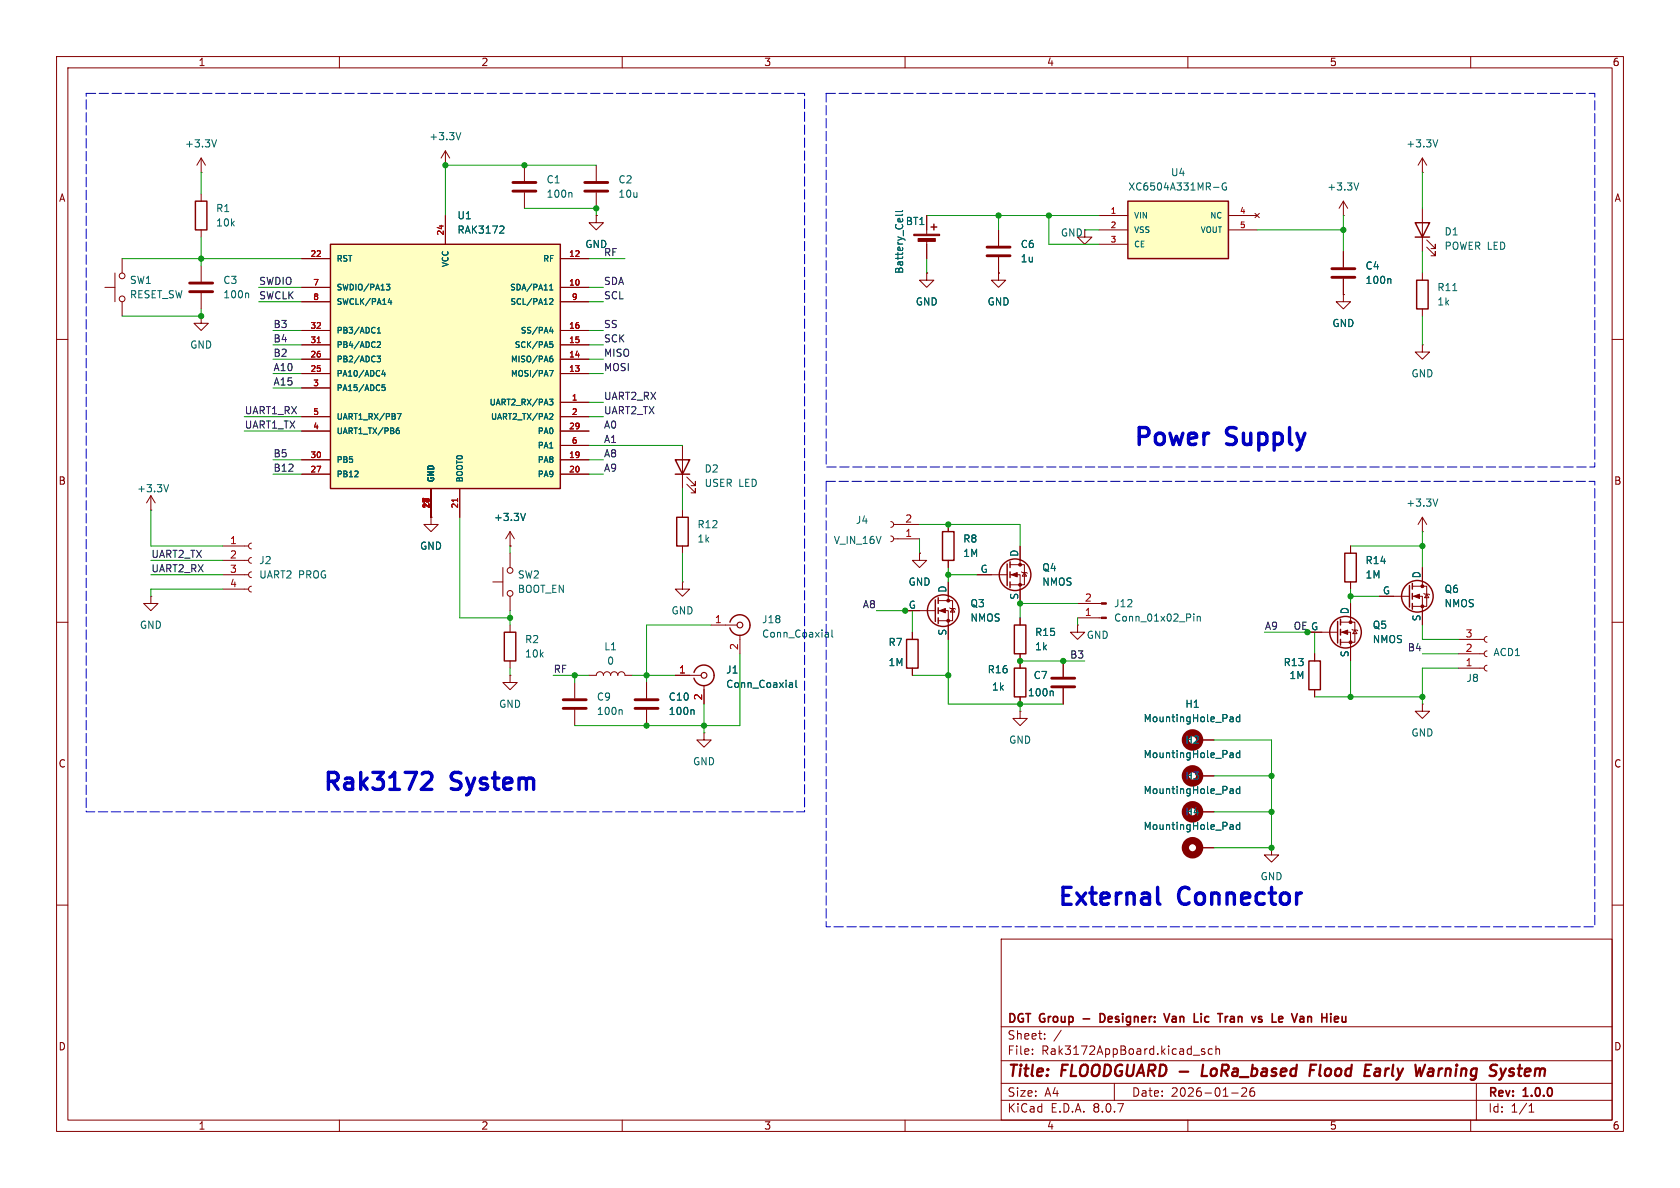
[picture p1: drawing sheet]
<svg xmlns="http://www.w3.org/2000/svg" width="297mm" height="210mm" viewBox="0 0 297 210" stroke-linecap="round" stroke-linejoin="round" font-family="sans-serif">
<g fill="none" stroke="#840000" stroke-width=".18">
<path d="M10 10h277v190h-277zM12 12h273v186h-273zM60 10v2M110 10v2M160 10v2M210 10v2M260 10v2M35.6 30.5h.1M35.6 27.9v2.6M35.6 34.3v1.3M35.6 27.9l-.8 1.3M35.6 27.9l.7 1.3"/>
<path d="M78.7 29.2h.1M78.7 26.7l-.7 1.2M78.7 26.7v2.5M78.7 26.7l.8 1.2M105.4 38.1v1.3h1.3l-1.3 1.2-1.3-1.2h1.3M105.4 38.1h.1M163.8 38.1v3.3M35.6 40.6v1.3M35.6 47v2.8M35.6 51.8v2.8M163.8 48.3v1.2h1.3l-1.3 1.3-1.2-1.3h1.2M163.8 48.3h.1"/>
<path d="M163.8 42.4v3.3M176.5 48.3v1.2h1.3l-1.3 1.3-1.2-1.3h1.2M176.5 48.3h.1M176.5 40.6v2.8M176.5 45.5v2.8M191.8 40.6v1.3h1.2l-1.2 1.3-1.3-1.3h1.3M10 60h2M285 60h2M26.7 90.2h.1M26.7 87.6l-.8 1.3M26.7 87.6v2.6M26.7 87.6l.7 1.3"/>
<path d="M39.4 99.1h4.5M39.4 96.5h4.5M44.4 98.6l-.3 .1-.2 .4 .2 .3 .3 .2M44.4 96l-.3 .2-.2 .3 .2 .4 .3 .1M76.2 91.4v1.3h1.3l-1.3 1.3-1.3-1.3h1.3M76.2 91.4h.1M90.2 96.5h.1M90.2 94l-.8 1.3M90.2 94v2.5M90.2 97.8v2.5M90.2 94l.7 1.3M162.6 97.8v1.3h1.2l-1.2 1.2-1.3-1.2h1.3"/>
<path d="M162.6 97.8h.1M167.6 92.7v1.3M167.6 99.1v1.2M10 110h2M39.4 104.1h4.5M39.4 101.6h4.5M44.4 103.6l-.3 .2-.2 .3 .2 .4 .3 .1M44.4 101.1l-.3 .1-.2 .4 .2 .4 .3 .1M87.1 102.9h1.8M88.9 100.3v5.1M90.2 119.4v1.3h1.2l-1.2 1.2-1.3-1.2h1.3M90.2 119.4h.1"/>
<path d="M90.2 105.4v2.6M90.2 110.5v1.3M90.2 116.8v1.3M104.1 119.4h1.3a.64 .64 0 0 1 .6-.7 .64 .64 0 0 1 .7 .7 .64 .64 0 0 1 .6-.7 .64 .64 0 0 1 .6 .7 .64 .64 0 0 1 .7-.7 .64 .64 0 0 1 .6 .7 .64 .64 0 0 1 .7-.7 .64 .64 0 0 1 .6 .7h1.3M120.6 102.9v1.2h1.3l-1.3 1.3-1.2-1.3h1.2M120.6 102.9h.1M180.3 116.8v1.3M231.1 111.8h5.4M237 111.8h1.8v5M237 110h2.5v3.5h-2.5M238.8 106.7v3.3M239 111.3l.1 .1h.8l.1 .1"/>
<path d="M239.5 111.4l.4 .6h-.8zM285 110h2M101.6 120.7v2.7M101.6 125.5v2.8M114.3 120.7v2.7M114.3 125.5v2.8M124.5 129.5v1.3h1.2l-1.2 1.3-1.3-1.3h1.3M124.5 129.5h.1M180.3 123.2v1.3M212.1 149.9h2.5M212.1 143.5h2.5M224.8 149.9v1.2h1.3l-1.3 1.3-1.3-1.3h1.3"/>
<path d="M224.8 149.9h.1M10 160h2M177 166h108v32h-108zM285 160h2M60 198v2M110 198v2M160 198v2M177 194.5h108M177 191.5h108M177 187.5h108M177 181.5h108M182.5 186.3v.1"/>
<path d="M182.5 185.5v.1M184.7 183.6v.1M184.7 182.8v.1M187.6 182.1l-1.3 2M197 191.5v3M210 198v2M213 185.5l-.4-.1-.2 .2 .1 .2 .5 .2v.3h-.6M214.3 185.5l-.4-.1-.3 .3v.4l.1 .2h.6M215 185.5l.2-.1 .3 .1 .1 .9M215 184.9v1.5M217.7 193.2h1.2M219.5 192.4l.6-.1 .2 .1 .1 .3-.9 1.1h.9"/>
<path d="M221.7 192.3a.59 .59 0 0 0-.7 .6v.6l.1 .2 .4 .1 .2-.1 .1-.5-.1-.3h-.5l-.2 .3M260 198v2M261 191.5v6.5M270.3 196.6h.9M270.3 195.5l.4-.4v1.5"/>
<circle cx="90.2" cy="100.8" r=".51"/>
<circle cx="90.2" cy="104.9" r=".51"/>
</g>
<path d="M212.7 188.2l-.3 2h1M231.6 189.2h.7M231.7 188.2h1M243.8 188.9l-.6 .1M243.8 189.4h-.5a.4 .4 0 0 0-.3 .4 .4 .4 0 0 0 .2 .4l.7-.1M252.5 190.1l.1 .1 .7-.1M252.6 189l.2-.1 .6 .1-.1 1.2M253.4 189.4l-.9 .1M267.6 189.9l-.3 .3-.6-.1M267.6 189a.49 .49 0 0 0-.8 .3l.1 .1 .7 .2" fill="none" stroke="#840000" stroke-width=".4"/>
<path d="M195.2 179.4l-.4-.2h-.3v1.5h.3l.4-.2M205.8 179.2l.5 1.5 .5-1.5M212.3 179.2v.1M212.3 179.7v1M213.1 179.8v.7M218 179.7l-.4 .1M224.9 179.2v1.5M228.3 179.2l.5 1.5M237.9 179.7v1M218.1 180.1h-.4a.29 .29 0 0 0-.2 .3 .29 .29 0 0 0 .2 .3h.4M237.9 180.5l-.2 .2" fill="none" stroke="#840000" stroke-width=".3"/>
<g fill="none" stroke="#840000" stroke-width=".25">
<path d="M34.5 35.6h2.1v5h-2.1zM165.1 39.6v1M164.6 40.1h1M166.6 94h2.1v5.1h-2.1zM89.2 111.8h2v5h-2zM179.3 118.1h2.1v5.1h-2.1zM236.5 109.9v3.8M237 109.5v1M237 111.3v1M237 113v1"/>
<circle cx="237.9" cy="111.8" r="2.79"/>
</g>
<g fill="#840000" stroke="#840000" stroke-width=".18">
<path d="M237.2 111.8l1.1-.4v.7z"/>
<path d="M161.5 41.4h4.6v.3h-4.6z"/>
<path d="M162.3 42.2h3.1v.5h-3.1z"/>
<circle cx="238.8" cy="113.5" r=".25"/>
<circle cx="238.8" cy="110" r=".25"/>
</g>
<g fill="none" stroke="#006464" stroke-width=".18">
<path d="M38.3 24.7l-.4 1.3M81.5 23.4l-.5 1.3M159.6 37.9l-.2 .2h-1.1M159.6 37.2l-.2 .2h-1.1M43.8 51.8l.2 .2v.6M29.8 85.7l-.4 1.2M92.9 90.7l-.4 1.3M109.8 125.5l.2 .1v.7M122.5 125.5l.2 .1v.7M217.6 139.4h.2l.2 .2v.7M218 139.7l-.4 .1M219.2 139v1.3"/>
<path d="M219.2 139.5l-.4-.1-.2 .3 .1 .5h.5M217.6 145.8h.2l.2 .2v.6M218 146.6h-.4M218 146.1h-.4M218 140.2l-.4 .1M219.2 145.8h-.4l-.2 .2 .1 .6h.5M219.2 145.4v1.2"/>
</g>
<path d="M33.5 51.6h4.1M33.5 50h4.1M174.5 45.2h4.1M174.5 43.7h4.1M99.6 125.2h4M99.6 123.7h4M112.3 125.2h4M112.3 123.7h4" fill="none" stroke="#840000" stroke-width=".51"/>
<g fill="none" stroke="#840000" stroke-width="1.3">
<circle cx="210.8" cy="143.5" r="1.27"/>
<circle cx="210.8" cy="149.9" r="1.27"/>
</g>
<path d="M199.4 35.6h17.8v10.1h-17.8z" fill="#ffffc2"/>
<g fill="none" stroke="#840000" stroke-width=".25">
<path d="M199.4 35.6h17.8v10.1h-17.8zM250.2 39.4h2.5l-1.2 2.5zM250.2 41.9h2.5M250.4 49.5h2.1v5.1h-2.1zM119.4 81.3h2.5l-1.3 2.5zM119.4 83.8h2.5M119.6 91.4h2.1v5.1h-2.1zM178.1 99.7v3.8M178.6 99.3v1M237.7 97.8h2.1v5.1h-2.1zM122.7 118.9a1.82 1.82 0 0 1 2.8-1 1.82 1.82 0 0 1 0 3 1.82 1.82 0 0 1-2.8-1M129 110a1.82 1.82 0 0 1 2.8-1 1.82 1.82 0 0 1 0 3 1.82 1.82 0 0 1-2.8-1"/>
<path d="M160.3 113h2v5.1h-2zM165.4 106v3.9M165.9 105.7v1M165.9 107.4v1.1M165.9 109.2v1M178.6 101.1v1M178.6 102.9v1M179.3 110.5h2.1v5.1h-2.1zM231.4 116.8h2v5.1h-2zM249.2 103.5v3.8M249.7 103.1v1M249.7 104.9v1"/>
<path d="M249.7 106.7v1"/>
<circle cx="166.8" cy="107.9" r="2.79"/>
<circle cx="179.5" cy="101.6" r="2.79"/>
<circle cx="250.6" cy="105.4" r="2.79"/>
</g>
<g fill="none" stroke="#840000" stroke-width=".18">
<path d="M92.7 29.2v2.8M92.7 34v2.8M194.3 38.1h5.1M217.2 38.1h5M221.9 37.7l.7 .8M222.6 37.7l-.7 .8M237.5 38.1h.1M237.5 35.6l-.8 1.2M237.5 35.6v2.5M237.5 35.6l.8 1.2M251.5 30.5h.1M251.5 27.9l-.8 1.3"/>
<path d="M251.5 27.9v2.6M251.5 36.8v7.7M251.5 27.9l.7 1.3M194.3 40.6h5.1M194.3 43.2h5.1M217.2 40.6h5M237.5 52.1v1.2h1.3l-1.3 1.3-1.3-1.3h1.3M237.5 52.1h.1M237.5 44.5v2.7M237.5 49.3v2.8M251.5 48.3v1.2M251.5 54.6v1.3"/>
<path d="M252.2 43.7l1.5 1.5v-.7v.7h-.7M252.2 42.4l1.5 1.5v-.7v.7h-.7M120.6 78.7v7.7M251.5 61v1.2h1.2l-1.2 1.3-1.3-1.3h1.3M251.5 61h.1M120.6 90.2v1.2M120.6 96.5v1.3M121.4 85.6l1.5 1.5v-.7v.7h-.7M121.4 84.3l1.5 1.6v-.8v.8h-.7M157.5 92.2l.3 .2 .2 .3-.2 .4-.3 .1M157.5 94.7l.3 .2 .2 .4-.2 .3-.3 .2M158 92.7h4.6"/>
<path d="M158 95.3h4.6M178.6 99.8h2.5v3.6h-2.5M180.3 96.5v3.3M238.8 96.5v1.3M251.5 94h.1M251.5 91.4v2.6M251.5 91.4l-.8 1.3M251.5 91.4l.7 1.3M26.7 105.4v1.3h1.2l-1.2 1.3-1.3-1.3h1.3M26.7 105.4h.1M119.4 119.4h4.6M125.7 110.5h4.6"/>
<path d="M130.8 112.3v3.3M160 108h5.4M161.3 111.8v1.2M161.3 118.1v1.3M165.9 108h1.7v5M165.9 106.2h2.5v3.5h-2.5M167.6 102.9v3.3M167.9 107.4l.1 .2h.8l.1 .1M168.4 107.6l.4 .6h-.8zM172.7 101.6h5.4M178.6 101.6h1.7v5.1M180.3 109.2v1.3"/>
<path d="M180.3 115.6v1.2M180.6 101.1l.1 .1h.8l.1 .1M181.1 101.2l.4 .7h-.8zM188 116.8v2.8M190.5 110.5v1.3h1.3l-1.3 1.2-1.3-1.2h1.3M190.5 110.5h.1M190.5 106.7h4.2M190.5 109.2h4.2M232.4 115.6v1.2M238.8 102.9v1.2M243.8 105.4h5.4M249.7 105.4h1.8v5.1"/>
<path d="M249.7 103.6h2.5v3.6h-2.5M251.5 100.3v3.3M251.7 104.9l.1 .1h.8l.1 .2M252.2 105l.4 .7h-.8zM257.8 113h4.6M257.8 115.6h4.6M257.8 118.1h4.6M262.9 112.5l-.4 .2-.1 .3 .1 .4 .4 .1M262.9 115.1l-.4 .1-.1 .4 .1 .3 .4 .2M262.9 117.6l-.4 .2-.1 .3 .1 .4 .4 .1M124.5 121.2v3.3M180.3 125.7v1.3h1.3l-1.3 1.3-1.2-1.3h1.2"/>
<path d="M180.3 125.7h.1M188 121.7v2.8M212.1 130.8h2.5M212.1 137.2h2.5M232.4 121.9v1.3M251.5 124.5v1.2h1.2l-1.2 1.3-1.3-1.3h1.3M251.5 124.5h.1"/>
</g>
<g fill="none" stroke="#006464" stroke-width=".18">
<path d="M100.9 34l.2 .2v.7M214.5 33.1h1M216.8 32.4a.59 .59 0 0 0-.8 .6 .59 .59 0 0 0 .8 .5v-.4h-.2M240.2 32.3l-.4 1.3M254.2 24.7l-.4 1.3M245.7 49.3l.2 .1v.7M256.8 51.4h.8M254.2 88.2l-.4 1.3M146 111.8h.4l.1 .8M146.5 112.6h-.5M146.5 112.1h-.5M147.1 111.4v1.1l.1 .1"/>
<path d="M211.1 108.5v.2M211.1 109v.8M211.7 109v.8M211.7 109.1l.1-.1h.3l.1 .8M139.7 120.7h.4v.8M140.1 121.5h-.4M140.1 121h-.4M140.7 120.3v1l.2 .2M186 122.2l.2 .1v.7M217.6 126.7h.2l.2 .2v.7M217.6 133.1h.2l.2 .2v.6M218 127.5l-.4 .1"/>
<path d="M218 127l-.4 .1M218 133.9h-.4M218 133.4h-.4M219.2 126.8l-.4-.1-.2 .3 .1 .5h.5M219.2 126.3v1.3M219.2 132.7v1.2M219.2 133.1h-.4l-.2 .2 .1 .6h.5"/>
</g>
<g fill="none" stroke="#840000" stroke-width=".2">
<circle cx="124.5" cy="119.4" r=".51"/>
<circle cx="130.8" cy="110.5" r=".51"/>
</g>
<g fill="#840000" stroke="#840000" stroke-width=".18">
<path d="M194.7 106.6h.9v.2h-.9z"/>
<path d="M194.7 109.1h.9v.2h-.9z"/>
<path d="M178.8 101.6l1-.4v.8z"/>
<path d="M166.1 108l1-.4v.7z"/>
<path d="M249.9 105.4l1.1-.4v.8z"/>
<circle cx="180.3" cy="103.4" r=".25"/>
<circle cx="180.3" cy="99.8" r=".25"/>
<circle cx="167.6" cy="109.7" r=".25"/>
<circle cx="167.6" cy="106.2" r=".25"/>
<circle cx="251.5" cy="107.2" r=".25"/>
<circle cx="251.5" cy="103.6" r=".25"/>
</g>
<g fill="none" stroke="#840000" stroke-width="1.3">
<circle cx="210.8" cy="130.8" r="1.27"/>
<circle cx="210.8" cy="137.2" r="1.27"/>
</g>
<path d="M90.7 33.8h4M90.7 32.3h4M235.5 49h4M235.5 47.5h4M185.9 119.9h4.1M185.9 121.4h4.1" fill="none" stroke="#840000" stroke-width=".51"/>
<path d="M58.4 43.2h40.7v43.2h-40.7z" fill="#ffffc2"/>
<path d="M58.4 43.2h40.7v43.2h-40.7z" fill="none" stroke="#840000" stroke-width=".25"/>
<g fill="none" stroke="#840000" stroke-width=".18">
<path d="M78.7 38.1v5.1M105.4 38.1h.1M105.4 29.2v2.8M105.4 34v2.8M163.8 38.1v2.5M18.5 50.8h1.8M20.3 48.3v5M21.6 45.7v2.6M21.6 53.3v2.6M35.6 55.9v1.3h1.2l-1.2 1.2-1.3-1.2h1.3M35.6 55.9h.1M53.3 50.8h5.1"/>
<path d="M53.3 45.7h5.1M53.3 58.4h5.1M53.3 53.3h5.1M99.1 50.8h5M99.1 45.7h5M99.1 58.4h5M99.1 53.3h5M163.8 48.3h.1M163.8 43.2v2.5M176.5 48.3h.1M176.5 40.6v2.8M176.5 45.5v2.8"/>
<path d="M237.5 52.1h.1M237.5 44.5v2.7M237.5 49.3v2.8M53.3 66h5.1M53.3 63.5h5.1M53.3 61h5.1M53.3 73.7h5.1M53.3 76.2h5.1M53.3 68.6h5.1M99.1 71.1h5M99.1 66h5M99.1 63.5h5"/>
<path d="M99.1 61h5M99.1 73.7h5M99.1 76.2h5M99.1 78.7h5M53.3 81.3h5.1M53.3 83.8h5.1M76.2 91.4h.1M76.2 86.4v5M81.3 86.4v5M90.2 96.5h.1M99.1 81.3h5M99.1 83.8h5"/>
<path d="M162.6 97.8h.1M167.6 92.7v1.3M167.6 99.1v1.2M180.3 96.5v2.6M238.8 96.5v1.3M119.4 119.4h2.5M160 108h2.6M161.3 111.8v1.2M161.3 118.1v1.3M167.6 102.9v2.5M167.6 110.5v2.5M172.7 101.6h2.6"/>
<path d="M180.3 104.1v2.6M180.3 109.2v1.3M180.3 115.6v2.5M188 116.8v2.8M231.1 111.8h2.6M232.4 115.6v1.2M238.8 102.9v1.2M238.8 106.7v2.5M238.8 114.3v2.5M243.8 105.4h2.6M251.5 100.3v2.6M251.5 108v2.5"/>
<path d="M114.3 120.7v2.7M114.3 125.5v2.8M124.5 121.9v2.6M180.3 123.2v1.3M188 121.7v2.8M212.1 130.8h2.5M212.1 137.2h2.5M232.4 121.9v1.3M212.1 149.9h2.5M212.1 143.5h2.5"/>
<circle cx="21.6" cy="52.8" r=".51"/>
<circle cx="21.6" cy="48.8" r=".51"/>
</g>
<g fill="none" stroke="#006464" stroke-width=".18">
<path d="M88.9 39.9l.2 .3-.1 .3-.7 .7h.8M159.6 37.9l-.2 .2h-1.1M159.6 37.2l-.2 .2h-1.1M66.7 58.9h.6M66.7 58.2l.3-.3v1M68.3 50.2h.6l-.3 .4 .3 .1v.4l-.2 .2h-.3M68.9 52.7l-.3 .8h.7M69.1 53.1v.7M97.2 52.9l.4-.1 .2 .3-.7 .7h.7M97.2 51.3h.6M97.2 50.5l.3-.3v1.1M97.4 57.8l-.2 .7h.6"/>
<path d="M97.7 58.2v.7M245.7 49.3l.2 .1v.7M66.6 62.9h.7l-.4 .4 .3 .1v.5h-.5M66.7 60.5l.4-.1 .2 .3-.7 .7h.7M67.8 65.4l-.3 .8h.6M68 65.8v.7M68.1 68h-.5l-.1 .5h.5l.1 .4-.2 .1-.4-.1M70.1 76.1l.3-.1 .2 .2-.1 .4h-.4M70.2 73.1h.7l-.4 1M70.5 75.6l-.3 .1-.1 .2M97.1 70.6h.7l-.4 .4h.3l.1 .4-.2 .2h-.3M97.1 65.5h.7l-.4 1"/>
<path d="M97.2 60.8h.4l.2 .2-.1 .4h-.5M97.2 60.4h.5M97.3 63.4l.3-.1 .2 .2-.1 .4h-.4M97.3 73.1l.4 .1 .1 .2-.7 .7h.7M97.7 62.9l-.4 .1M92.9 90.7l-.4 1.3M122.5 125.5l.2 .1v.7M139.7 120.7h.4v.8M140.1 121.5h-.4M140.1 121h-.4M140.7 120.3v1l.2 .2M186 122.2l.2 .1v.7"/>
<path d="M217.6 126.7h.2l.2 .2v.7M217.6 133.1h.2l.2 .2v.6M217.6 139.4h.2l.2 .2v.7M218 139.7l-.4 .1M218 127.5l-.4 .1M218 127l-.4 .1M218 133.9h-.4M218 133.4h-.4M219.2 126.3v1.3M219.2 132.7v1.2M219.2 139v1.3M219.2 126.8l-.4-.1-.2 .3 .1 .5h.5"/>
<path d="M219.2 133.1h-.4l-.2 .2 .1 .6h.5M219.2 139.5l-.4-.1-.2 .3 .1 .5h.5M217.6 145.8h.2l.2 .2v.6M218 146.6h-.4M218 146.1h-.4M218 140.2l-.4 .1M219.2 145.8h-.4l-.2 .2 .1 .6h.5M219.2 145.4v1.2"/>
</g>
<path d="M56.1 60.6h.6M80.9 88.1v.6" fill="none" stroke="#a90000" stroke-width=".18"/>
<path d="M103.4 33.8h4M103.4 32.3h4" fill="none" stroke="#840000" stroke-width=".51"/>
<path d="M74.8 136.7l.3-.2h.7a.81 .81 0 0 1 .4 1.3l-1.7 1.7h1.8M204.6 156.9v2.5l.2 .3 .3 .2" fill="none" stroke="#0000c2" stroke-width=".6"/>
<path d="M15.2 16.5h127v127h-127zM146 16.5h135.9v66.1h-135.9zM146 85.1h135.9v78.7h-135.9z" fill="none" stroke="#0000c2" stroke-width=".18" stroke-dasharray="1.7 .6"/>
<g fill="none" stroke="#009600" stroke-width=".18">
<path d="M35.6 30.5v3.8M92.7 36.8h12.7v1.3M105.4 29.2h-26.7v8.9M163.8 38.1h30.5M176.5 38.1v2.5M185.4 38.1v5.1h8.9M237.5 38.1v6.4M251.5 30.5v6.3M21.6 45.7h31.7M35.6 41.9v5.1M35.6 54.6v1.3h-14M45.7 50.8h7.6"/>
<path d="M45.7 53.3h7.6M48.3 58.4h5M104.1 58.4h2.6M104.1 45.7h6.4M104.1 50.8h2.6M104.1 53.3h2.6M163.8 45.7v2.6M191.8 40.6h2.5M222.2 40.6h15.3M251.5 44.5v3.8M251.5 55.9v5.1M43.2 73.7h10.1"/>
<path d="M43.2 76.2h10.1M48.3 61h5M48.3 66h5M48.3 68.6h5M48.3 63.5h5M104.1 78.7h16.5M104.1 73.7h2.6M104.1 61h2.6M104.1 66h2.6M104.1 63.5h2.6M104.1 71.1h2.6M26.7 99.1h12.7"/>
<path d="M26.7 90.2v6.3h12.7M48.3 83.8h5M48.3 81.3h5M81.3 91.4v17.8h8.9M90.2 96.5v1.3M104.1 83.8h2.6M104.1 81.3h2.6M120.6 86.4v3.8M120.6 97.8v5.1M162.6 92.7h17.7v3.8M162.6 95.3v2.5M238.8 96.5h12.7"/>
<path d="M251.5 94v6.3M26.7 101.6h12.7M39.4 104.1h-12.7v1.3M90.2 108v2.5M90.2 118.1v1.3M97.8 119.4h6.3M101.6 119.4v1.3M111.8 119.4h7.6M125.7 110.5h-11.4v10.2M130.8 115.6v12.7h-29.2M154.9 108h5.1M161.3 119.4h6.3"/>
<path d="M161.3 108v3.8M167.6 101.6h5.1M167.6 100.3v2.6M167.6 113v11.5h20.4M180.3 116.8h11.5M190.5 109.2v1.3M190.5 106.7h-10.2v2.5M223.5 111.8h7.6M232.4 111.8v3.8M238.8 105.4h5M238.8 104.1v2.6M238.8 116.8v6.4"/>
<path d="M251.5 110.5v2.5h6.3M251.5 115.6h6.3M257.8 118.1h-6.3v6.4M124.5 124.5v5M180.3 124.5v1.2M214.6 137.2h10.2M214.6 130.8h10.2v19.1h-10.2M232.4 123.2h19.1M214.6 143.5h10.2"/>
</g>
<g fill="#009600" stroke="#009600" stroke-width=".18">
<circle cx="114.3" cy="128.3" r=".46"/>
<circle cx="114.3" cy="119.4" r=".46"/>
<circle cx="101.6" cy="119.4" r=".46"/>
<circle cx="90.2" cy="109.2" r=".46"/>
<circle cx="124.5" cy="128.3" r=".46"/>
<circle cx="180.3" cy="106.7" r=".46"/>
<circle cx="180.3" cy="116.8" r=".46"/>
<circle cx="180.3" cy="124.5" r=".46"/>
<circle cx="160" cy="108" r=".46"/>
<circle cx="167.6" cy="101.6" r=".46"/>
<circle cx="167.6" cy="92.7" r=".46"/>
<circle cx="167.6" cy="119.4" r=".46"/>
<circle cx="224.8" cy="149.9" r=".46"/>
<circle cx="224.8" cy="143.5" r=".46"/>
<circle cx="224.8" cy="137.2" r=".46"/>
<circle cx="188" cy="116.8" r=".46"/>
<circle cx="176.5" cy="38.1" r=".46"/>
<circle cx="238.8" cy="105.4" r=".46"/>
<circle cx="185.4" cy="38.1" r=".46"/>
<circle cx="237.5" cy="40.6" r=".46"/>
<circle cx="35.6" cy="55.9" r=".46"/>
<circle cx="35.6" cy="45.7" r=".46"/>
<circle cx="251.5" cy="96.5" r=".46"/>
<circle cx="231.1" cy="111.8" r=".46"/>
<circle cx="251.5" cy="123.2" r=".46"/>
<circle cx="238.8" cy="123.2" r=".46"/>
<circle cx="105.4" cy="36.8" r=".46"/>
<circle cx="92.7" cy="29.2" r=".46"/>
<circle cx="78.7" cy="29.2" r=".46"/>
</g>
<g font-size="4.2" fill="#0000c2">
<text x="200.1" y="79.6">Power</text>
<text x="216.9" y="79.6">Supply</text>
<text x="56.7" y="140.6">Rak3172</text>
<text x="79.8" y="140.6">System</text>
<text x="186.6" y="160.9">External</text>
<text x="208.4" y="160.9">Connector</text>
</g>
<g font-size="2.8" fill="#840000">
<text x="178" y="190.9">Title:</text>
<text x="187.7" y="190.9">FLOODGUARD -</text>
<text x="214.1" y="190.9">LoRa_based</text>
<text x="234" y="190.9">Flood</text>
<text x="244.5" y="190.9">Early</text>
<text x="254.2" y="190.9">Warning</text>
<text x="268.3" y="190.9">System</text>
</g>
<g font-size="2.1" fill="#840000">
<text x="178" y="184">Sheet:</text>
<text x="178" y="181.2">DGT</text>
<text x="183.9" y="181.2">Group</text>
<text x="192.1" y="181.2">-</text>
<text x="195.7" y="181.2">Designer:</text>
<text x="207.8" y="181.2">Van</text>
<text x="213.6" y="181.2">Lic</text>
<text x="218.5" y="181.2">Tran</text>
<text x="225.1" y="181.2">vs</text>
<text x="229.2" y="181.2">Le</text>
<text x="233.4" y="181.2">Van</text>
<text x="178" y="186.7">File:</text>
<text x="184.1" y="186.7">Rak3172AppBoard.kicad_sch</text>
<text x="178" y="196.9">KiCad</text>
<text x="178" y="194.1">Size:</text>
<text x="184.7" y="194.1">A4</text>
<text x="185.7" y="196.9">E.D.A.</text>
<text x="193.3" y="196.9">8.0.7</text>
<text x="200" y="194.1">Date:</text>
<text x="207" y="194.1">2026-01-26</text>
<text x="263" y="194.3">Rev:</text>
<text x="263" y="196.9">Id:</text>
<text x="267.1" y="196.9">1/1</text>
<text x="269.4" y="194.3">1.0.0</text>
</g>
<g font-size="1.8" fill="#840000">
<text x="35" y="11.9">1</text>
<text x="85" y="11.9">2</text>
<text x="135" y="11.9">3</text>
<text x="185" y="11.9">4</text>
<text x="235" y="11.9">5</text>
<text x="285" y="11.9">6</text>
<text x="10.3" y="35.9">A</text>
<text x="285.3" y="35.9">A</text>
<text x="10.3" y="85.9">B</text>
<text x="285.3" y="85.9">B</text>
<text x="10.3" y="135.9">C</text>
<text x="285.3" y="135.9">C</text>
<text x="10.3" y="185.9">D</text>
<text x="285.3" y="185.9">D</text>
<text x="35" y="199.9">1</text>
<text x="85" y="199.9">2</text>
<text x="135" y="199.9">3</text>
<text x="185" y="199.9">4</text>
<text x="235" y="199.9">5</text>
<text x="285" y="199.9">6</text>
</g>
<g font-size="1.8" fill="#006464">
<text x="32.6" y="26.3">+3.3V</text>
<text x="75.8" y="25">+3.3V</text>
<text x="248.5" y="26.3">+3.3V</text>
<text x="96.5" y="32.6">C1</text>
<text x="96.5" y="35.2">100n</text>
<text x="109.2" y="32.6">C2</text>
<text x="109.2" y="35.2">10u</text>
<text x="199.4" y="33.9">XC6504A331MR-G</text>
<text x="206.9" y="31.3">U4</text>
<text x="234.5" y="33.9">+3.3V</text>
<text x="38.1" y="37.7">R1</text>
<text x="38.1" y="40.2">10k</text>
<text x="80.8" y="39">U1</text>
<text x="80.8" y="41.5">RAK3172</text>
<text x="160" y="40">BT1</text>
<text x="255.3" y="41.8">D1</text>
<text x="103.4" y="44">GND</text>
<text x="106.7" y="45.4">RF</text>
<text x="180.3" y="44">C6</text>
<text x="180.3" y="46.6">1u</text>
<text x="187.4" y="42">GND</text>
<text x="241.3" y="47.9">C4</text>
<text x="255.3" y="44.4">POWER LED</text>
<text x="22.9" y="50.4">SW1</text>
<text x="22.9" y="52.9">RESET_SW</text>
<text x="39.4" y="50.4">C3</text>
<text x="39.4" y="52.9">100n</text>
<text x="159.9" y="48.5" transform="rotate(-90 159.9 48.5)">Battery_Cell</text>
<text x="241.3" y="50.4">100n</text>
<text x="254" y="51.7">R11</text>
<text x="161.8" y="54.2">GND</text>
<text x="174.5" y="54.2">GND</text>
<text x="235.5" y="58">GND</text>
<text x="254" y="54.2">1k</text>
<text x="33.5" y="61.8">GND</text>
<text x="249.4" y="66.9">GND</text>
<text x="124.5" y="83.7">D2</text>
<text x="24.1" y="87.2">+3.3V</text>
<text x="124.5" y="86.3">USER LED</text>
<text x="248.5" y="89.8">+3.3V</text>
<text x="87.2" y="92.3">+3.3V</text>
<text x="123.2" y="93.6">R12</text>
<text x="151.2" y="92.8">J4</text>
<text x="45.7" y="99.9">J2</text>
<text x="74.2" y="97.4">GND</text>
<text x="123.2" y="96.1">1k</text>
<text x="147.3" y="96.4">V_IN_16V</text>
<text x="170.2" y="96.1">R8</text>
<text x="170.2" y="98.7">1M</text>
<text x="173.3" y="101.3">G</text>
<text x="180.1" y="98.5" transform="rotate(-90 180.1 98.5)">D</text>
<text x="184.2" y="101.2">Q4</text>
<text x="241.3" y="99.9">R14</text>
<text x="45.7" y="102.5">UART2</text>
<text x="52.8" y="102.5">PROG</text>
<text x="91.4" y="105">BOOT_EN</text>
<text x="91.4" y="102.5">SW2</text>
<text x="160.5" y="103.7">GND</text>
<text x="160.6" y="107.7">G</text>
<text x="167.4" y="104.9" transform="rotate(-90 167.4 104.9)">D</text>
<text x="171.5" y="107.5">Q3</text>
<text x="180.1" y="106.1" transform="rotate(-90 180.1 106.1)">S</text>
<text x="184.2" y="103.7">NMOS</text>
<text x="196.9" y="107.5">J12</text>
<text x="241.3" y="102.5">1M</text>
<text x="244.4" y="105.2">G</text>
<text x="251.2" y="102.3" transform="rotate(-90 251.2 102.3)">D</text>
<text x="255.3" y="107.5">NMOS</text>
<text x="255.3" y="105">Q6</text>
<text x="24.6" y="111.4">GND</text>
<text x="92.7" y="113.9">R2</text>
<text x="118.6" y="108.8">GND</text>
<text x="134.6" y="112.9">Conn_Coaxial</text>
<text x="134.6" y="110.4">J18</text>
<text x="167.4" y="112.5" transform="rotate(-90 167.4 112.5)">S</text>
<text x="171.5" y="110.1">NMOS</text>
<text x="182.9" y="112.6">R15</text>
<text x="192" y="113.1">GND</text>
<text x="196.9" y="110.1">Conn_01x02_Pin</text>
<text x="231.7" y="111.5">G</text>
<text x="238.5" y="108.7" transform="rotate(-90 238.5 108.7)">D</text>
<text x="242.6" y="113.9">NMOS</text>
<text x="242.6" y="111.4">Q5</text>
<text x="251.2" y="109.9" transform="rotate(-90 251.2 109.9)">S</text>
<text x="92.7" y="116.4">10k</text>
<text x="106.7" y="115.2">L1</text>
<text x="107.2" y="117.7">0</text>
<text x="128.3" y="119.3">J1</text>
<text x="157" y="114.4">R7</text>
<text x="157" y="118">1M</text>
<text x="174.5" y="119.2">R16</text>
<text x="182.9" y="115.2">1k</text>
<text x="226.8" y="118">R13</text>
<text x="238.5" y="116.3" transform="rotate(-90 238.5 116.3)">S</text>
<text x="263.9" y="116.2">ACD1</text>
<text x="88.1" y="125.3">GND</text>
<text x="105.4" y="124.1">C9</text>
<text x="118.1" y="124.1">C10</text>
<text x="128.3" y="121.8">Conn_Coaxial</text>
<text x="175.3" y="122.3">1k</text>
<text x="181.6" y="123.3">100n</text>
<text x="182.6" y="120.2">C7</text>
<text x="209.4" y="125.3">H1</text>
<text x="227.8" y="120.2">1M</text>
<text x="259.2" y="120.8">J8</text>
<text x="105.4" y="126.6">100n</text>
<text x="118.1" y="126.6">100n</text>
<text x="178.3" y="131.7">GND</text>
<text x="202.1" y="127.9">MountingHole_Pad</text>
<text x="209.4" y="131.7">H2</text>
<text x="249.4" y="130.4">GND</text>
<text x="122.4" y="135.5">GND</text>
<text x="202.1" y="134.2">MountingHole_Pad</text>
<text x="202.1" y="140.6">MountingHole_Pad</text>
<text x="209.4" y="138">H3</text>
<text x="202.1" y="146.9">MountingHole_Pad</text>
<text x="209.4" y="144.4">H4</text>
<text x="222.8" y="155.8">GND</text>
</g>
<g font-size="1.8" fill="#0f0f0f">
<text x="45.7" y="50.5">SWDIO</text>
<text x="45.7" y="53">SWCLK</text>
<text x="106.7" y="53">SCL</text>
<text x="106.7" y="50.5">SDA</text>
<text x="48.3" y="58.1">B3</text>
<text x="106.7" y="58.1">SS</text>
<text x="48.3" y="60.6">B4</text>
<text x="48.3" y="63.2">B2</text>
<text x="48.3" y="65.7">A10</text>
<text x="106.7" y="65.7">MOSI</text>
<text x="106.7" y="63.2">MISO</text>
<text x="106.7" y="60.6">SCK</text>
<text x="48.3" y="68.2">A15</text>
<text x="106.7" y="70.8">UART2_RX</text>
<text x="43.2" y="73.3">UART1_RX</text>
<text x="43.2" y="75.9">UART1_TX</text>
<text x="106.7" y="75.9">A0</text>
<text x="106.7" y="73.3">UART2_TX</text>
<text x="48.3" y="83.5">B12</text>
<text x="48.3" y="80.9">B5</text>
<text x="106.7" y="78.4">A1</text>
<text x="106.7" y="83.5">A9</text>
<text x="106.7" y="80.9">A8</text>
<text x="26.7" y="101.3">UART2_RX</text>
<text x="26.7" y="98.7">UART2_TX</text>
<text x="152.4" y="107.6">A8</text>
<text x="223.5" y="111.4">A9</text>
<text x="228.6" y="111.4">OE G</text>
<text x="97.8" y="119">RF</text>
<text x="189.1" y="116.5">B3</text>
<text x="248.8" y="115.2">B4</text>
</g>
<g font-size="1.8" fill="#a90000">
<text x="159.9" y="95">1</text>
<text x="159.9" y="92.5">2</text>
<text x="40.6" y="96.3">1</text>
<text x="40.6" y="98.8">2</text>
<text x="40.6" y="101.3">3</text>
<text x="40.6" y="103.9">4</text>
<text x="191.7" y="106.4">2</text>
<text x="126.3" y="110.2">1</text>
<text x="191.7" y="109">1</text>
<text x="259" y="112.8">3</text>
<text x="119.9" y="119.1">1</text>
<text x="130.6" y="115" transform="rotate(-90 130.6 115)">2</text>
<text x="259" y="117.9">1</text>
<text x="259" y="115.3">2</text>
<text x="124.2" y="123.9" transform="rotate(-90 124.2 123.9)">2</text>
</g>
<g font-size="1.4" fill="#a90000">
<text x="78.5" y="41.7" transform="rotate(-90 78.5 41.7)">24</text>
<text x="196.2" y="37.8">1</text>
<text x="196.2" y="40.4">2</text>
<text x="219.1" y="37.8">4</text>
<text x="219.1" y="40.4">5</text>
<text x="54.8" y="45.5">22</text>
<text x="100.5" y="45.5">12</text>
<text x="196.2" y="42.9">3</text>
<text x="55.3" y="50.5">7</text>
<text x="55.3" y="53.1">8</text>
<text x="100.5" y="50.5">10</text>
<text x="101" y="53.1">9</text>
<text x="54.8" y="58.2">32</text>
<text x="100.5" y="58.2">16</text>
<text x="54.8" y="65.8">25</text>
<text x="54.8" y="63.2">26</text>
<text x="54.8" y="60.7">31</text>
<text x="100.5" y="65.8">13</text>
<text x="100.5" y="63.2">14</text>
<text x="100.5" y="60.7">15</text>
<text x="55.3" y="68.3">3</text>
<text x="101" y="70.9">1</text>
<text x="55.3" y="75.9">4</text>
<text x="55.3" y="73.4">5</text>
<text x="100.5" y="75.9">29</text>
<text x="101" y="73.4">2</text>
<text x="54.8" y="83.6">27</text>
<text x="54.8" y="81">30</text>
<text x="100.5" y="81">19</text>
<text x="100.5" y="83.6">20</text>
<text x="101" y="78.5">6</text>
<text x="75.9" y="90" transform="rotate(-90 75.9 90)">11</text>
<text x="75.9" y="89.2" transform="rotate(-90 75.9 89.2)">8</text>
<text x="81" y="90" transform="rotate(-90 81 90)">21</text>
</g>
<g font-size="1.4" fill="#006464">
<text x="200.4" y="38.8">VIN</text>
<text x="200.4" y="41.4">VSS</text>
<text x="212.1" y="41.4">VOUT</text>
<text x="213.8" y="38.8">NC</text>
<text x="59.4" y="46.5">RST</text>
<text x="79.5" y="47.4" transform="rotate(-90 79.5 47.4)">VCC</text>
<text x="95.9" y="46.5">RF</text>
<text x="200.4" y="43.9">CE</text>
<text x="59.4" y="51.5">SWDIO/PA13</text>
<text x="90" y="51.5">SDA/PA11</text>
<text x="59.4" y="59.2">PB3/ADC1</text>
<text x="59.4" y="54.1">SWCLK/PA14</text>
<text x="90.1" y="54.1">SCL/PA12</text>
<text x="91.9" y="59.2">SS/PA4</text>
<text x="59.4" y="64.2">PB2/ADC3</text>
<text x="59.4" y="61.7">PB4/ADC2</text>
<text x="90.2" y="64.2">MISO/PA6</text>
<text x="90.9" y="61.7">SCK/PA5</text>
<text x="59.4" y="66.8">PA10/ADC4</text>
<text x="59.4" y="69.3">PA15/ADC5</text>
<text x="86.4" y="71.9">UART2_RX/PA3</text>
<text x="90.2" y="66.8">MOSI/PA7</text>
<text x="59.4" y="76.9">UART1_TX/PB6</text>
<text x="59.4" y="74.4">UART1_RX/PB7</text>
<text x="86.7" y="74.4">UART2_TX/PA2</text>
<text x="94.9" y="76.9">PA0</text>
<text x="59.4" y="82">PB5</text>
<text x="94.9" y="82">PA8</text>
<text x="94.9" y="79.5">PA1</text>
<text x="59.4" y="84.6">PB12</text>
<text x="76.9" y="85.3" transform="rotate(-90 76.9 85.3)">GND</text>
<text x="82" y="85.3" transform="rotate(-90 82 85.3)">BOOT0</text>
<text x="94.9" y="84.6">PA9</text>
</g>
</svg>
